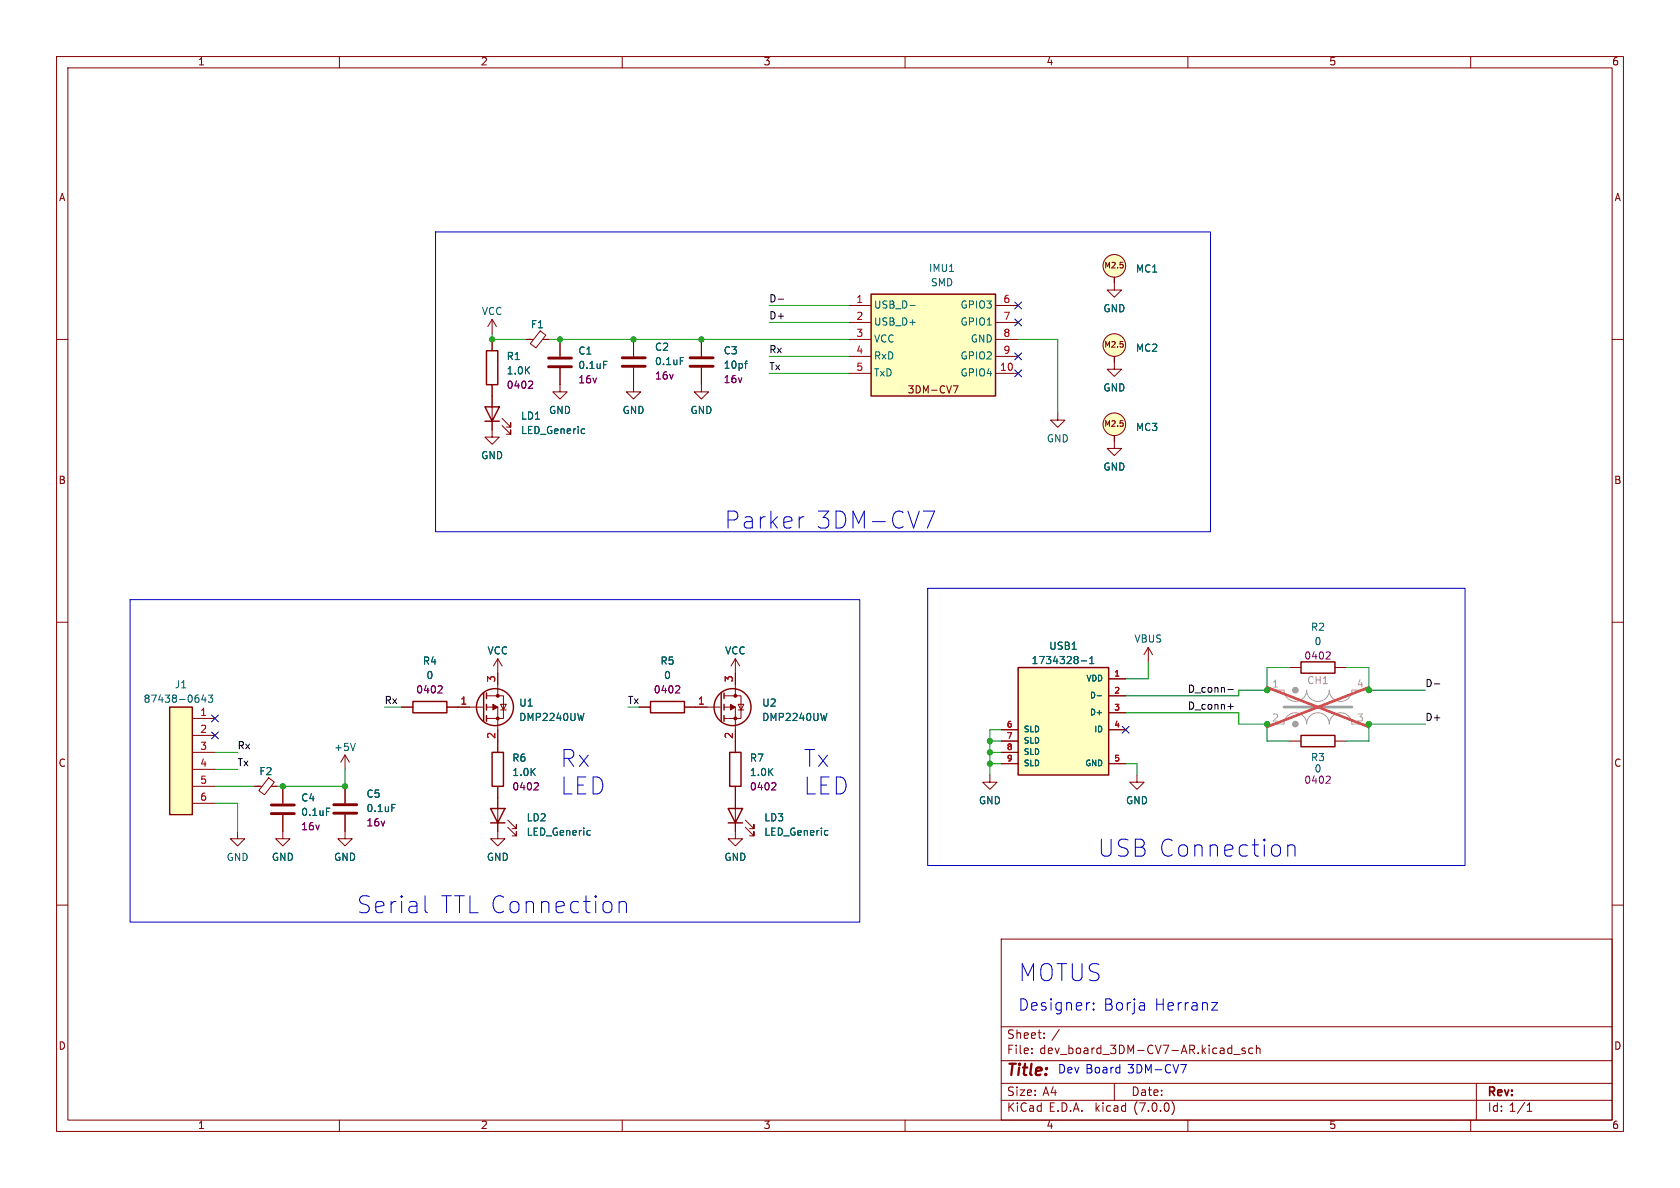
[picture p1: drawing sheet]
<svg xmlns="http://www.w3.org/2000/svg" width="297mm" height="210mm" viewBox="0 0 297 210" stroke-linecap="round" stroke-linejoin="round" font-family="sans-serif">
<g fill="none" stroke="#840000" stroke-width=".18">
<path d="M10 10h277v190h-277zM12 12h273v186h-273zM60 10v2M110 10v2M160 10v2M210 10v2M260 10v2M10 60h2M87 56.5v2.5M87 60v2M87 56.5l-.8 1.2M87 56.5l.8 1.2"/>
<path d="M93 60h1.3M95.5 58.5l1 .8-1.8 2.2-1-.8zM96 60h1M99 60v3M112 60v3M124 60v3M150 60h4M150 54h4M150 57h4M176 60h4M176 54h4M176 57h4"/>
<path d="M197 49v2.3h1.3l-1.3 1.2-1.3-1.2h1.3M285 60h2M87 68v9.3h1.3l-1.3 1.2-1.3-1.2h1.3M88.8 74l1.5 1.5v-.8v.8h-.8M88.8 75.2l1.5 1.6v-.8v.8h-.8M99 65v4.3h1.3l-1.3 1.2-1.3-1.2h1.3M112 65v4.3h1.3l-1.3 1.2-1.3-1.2h1.3M124 65v4.3h1.3l-1.3 1.2-1.3-1.2h1.3M150 66h4M150 63h4M168.5 68.2h.9l-.6 1.3M176 66h4"/>
<path d="M176 63h4M187 73v1.3h1.3l-1.3 1.2-1.3-1.2h1.3M197 77v2.3h1.3l-1.3 1.2-1.3-1.2h1.3M197 63v2.3h1.3l-1.3 1.2-1.3-1.2h1.3M10 110h2M88 116.5v6.5M88 116.5l-.8 1.2M88 116.5l.8 1.2M130 116.5v6.5M130 116.5l-.8 1.2M130 116.5l.8 1.2M203 114.5l-.8 1.2"/>
<path d="M203 114.5v2.5M203 114.5l.8 1.2M228 118h2M236 118h2M285 110h2M34 127h4M34 130h4M34 133h4M34 136h4M34 139h4M45 139h1.3M47.5 137.5l1 .7-1.8 2.3-1-.7z"/>
<path d="M48 139h1M50 139v3M61 133.5l-.8 1.2M61 133.5v2.5M61 139v3M61 133.5l.8 1.2M71 125h2M79 125h6.3M86 125h2v8M86 123h3v4h-3M88 139v9.3h1.3l-1.3 1.2-1.3-1.2h1.3M88.5 124.5h1l-.5 1z"/>
<path d="M88.5 125.5h1M113 125h2M121 125h6.3M128 125h2v8M128 123h3v4h-3M130 139v9.3h1.3l-1.3 1.2-1.3-1.2h1.3M130.5 124.5h1l-.5 1zM130.5 125.5h1M175 137v1.3h1.3l-1.3 1.2-1.3-1.2h1.3M177 133h3M177 129h3M177 135h3"/>
<path d="M177 131h3M196 120h3M196 123h3M196 126h3M196 129h3M196 135h3M201 137v1.3h1.3l-1.3 1.2-1.3-1.2h1.3M228 131h2M236 131h2M10 160h2M34 142h4M42 147v1.3h1.3l-1.3 1.2-1.3-1.2h1.3"/>
<path d="M50 144v4.3h1.3l-1.3 1.2-1.3-1.2h1.3M61 144v4.3h1.3l-1.3 1.2-1.3-1.2h1.3M89.8 145l1.5 1.5v-.8v.8h-.8M89.8 146.2l1.5 1.6v-.8v.8h-.8M131.8 145l1.5 1.5v-.8v.8h-.8M131.8 146.2l1.5 1.6v-.8v.8h-.8M285 160h2M177 166h108v32h-108zM60 198v2M110 198v2M160 198v2M177 194.5h108"/>
<path d="M177 191.5h108M177 187.5h108M177 181.5h108M182.4 186.1v.2M182.4 185.3v.2M184.6 183.4v.2M184.6 182.6v.2M197 191.5v3M207.2 194.7a1.72 1.72 0 0 1 0 2.3M210 198v2M218.1 186.4h1.2M220.1 185.3h-.3l-.3 .2 .1 .2 .5 .1v.4h-.6"/>
<path d="M221.5 185.3h-.5l-.2 .2v.5l.1 .2h.6M222.1 185.4l.2-.1h.4l.1 1M222.1 184.8v1.5M260 198v2M261 191.5v6.5M270 196.5h.8M270 195.4l.4-.4v1.5"/>
<circle cx="197" cy="47" r="2"/>
<circle cx="197" cy="61" r="2"/>
<circle cx="197" cy="75" r="2"/>
</g>
<g fill="#ffffc2" stroke="#ffffc2" stroke-width=".18">
<path d="M30 125h4v19h-4z"/>
<path d="M154 52h22v18h-22z"/>
<path d="M180 118h16v19h-16z"/>
<circle cx="197" cy="47" r="2"/>
<circle cx="197" cy="75" r="2"/>
<circle cx="197" cy="61" r="2"/>
</g>
<path d="M97 64.8h4M97 63.3h4M110 64.7h4.1M110 63.3h4.1M122 64.7h4.1M122 63.3h4.1M48 143.8h4M48 142.3h4M59 143.8h4.1M59 142.2h4.1" fill="none" stroke="#840000" stroke-width=".51"/>
<g fill="none" stroke="#006464" stroke-width=".18">
<path d="M160.9 54h.9M103.2 75.8l.2 .1M103.4 76.6h-.2M106.7 63.9h.6M120.3 63.2h.6M131.6 64.3h.5M132.1 63.8l-.2 .1M191.1 116.8h1M192.7 117.3h.7M192.7 116.4l.3-.4v1.3M36 122.8l-.3 .9h.8M36.3 123.3v.8"/>
<path d="M36.8 122.9h.8l-.4 .5 .3 .1v.5l-.1 .1-.6-.1M62.8 131.4l-.4 1.3M103.2 126.1l-.3 1.3M146.2 126.1l-.3 1.3M194 123h.7M57.7 142.9h.6M69.3 142.2h.6M104.2 146.8l.2 .1M104.4 147.6h-.2M146.2 146.8l.2 .1M146.4 147.6h-.2"/>
</g>
<g fill="none" stroke="#840000" stroke-width=".25">
<path d="M154 52h22v18h-22zM85.7 71.9h2.6l-1.3 2.6zM85.7 74.5h2.6M86 62h2v6h-2zM180 118h16v19h-16zM230 117h6v2h-6zM30 125h4v19h-4zM73 124h6v2h-6zM85.5 122.5v5M86 122.5v1M86 124.5v1M86 126.5v1"/>
<path d="M87 133h2v6h-2zM115 124h6v2h-6zM127.5 122.5v5M128 122.5v1M128 124.5v1M128 126.5v1M129 133h2v6h-2zM230 130h6v2h-6zM86.7 142.9h2.6l-1.3 2.6zM86.7 145.5h2.6M128.7 142.9h2.6l-1.3 2.6zM128.7 145.5h2.6"/>
<circle cx="87.5" cy="125" r="3.3"/>
<circle cx="129.5" cy="125" r="3.3"/>
</g>
<path d="M93.9 67.4l.3 .2-.1 .3-.7 .7h.8M234.9 115.2l.3 .3-.1 .3-.7 .7h.8M77.9 121.2l.3 .3-.1 .3-.7 .7h.8M94.9 138.4l.3 .2-.1 .3-.7 .7h.8M119.9 121.2l.3 .3-.1 .3-.7 .7h.8M136.9 138.4l.3 .2-.1 .3-.7 .7h.8M234.9 137.2l.3 .2-.1 .3-.7 .8h.8" fill="none" stroke="#840084" stroke-width=".18"/>
<g fill="#840000" stroke="#840000" stroke-width=".18">
<path d="M129.1 124.5l.9 .5-.9 .5z"/>
<path d="M87.1 124.5l.9 .5-.9 .5z"/>
<circle cx="130" cy="127" r=".26"/>
<circle cx="130" cy="123" r=".26"/>
<circle cx="88" cy="127" r=".26"/>
<circle cx="88" cy="123" r=".26"/>
</g>
<path d="M224 122h3a2 2 0 0 0 2 2 2 2 0 0 0 2-2M224 128h3a2 2 0 0 1 2-2 2 2 0 0 1 2 2 2 2 0 0 1 2-2 2 2 0 0 1 2 2 2 2 0 0 1 2-2 2 2 0 0 1 2 2h3M231 122a2 2 0 0 0 2 2 2 2 0 0 0 2-2 2 2 0 0 0 2 2 2 2 0 0 0 2-2M239 122h3" fill="none" stroke="#a1a1a1" stroke-width=".18"/>
<g fill="#a1a1a1" stroke="#a1a1a1" stroke-width=".18">
<circle cx="229" cy="128" r=".5"/>
<circle cx="229" cy="122" r=".5"/>
</g>
<path d="M227 125h12" fill="none" stroke="#a1a1a1" stroke-width=".5"/>
<path d="M224 121.5l18 7M242 121.5l-18 7" fill="none" stroke="#eb3a3d" stroke-width=".46"/>
<path d="M137.6 52.9h.9M217.1 124.9h.9M217.1 121.9h.9M253.6 120.9h.9" fill="none" stroke="#0f0f0f" stroke-width=".18"/>
<g fill="none" stroke="#0000c2" stroke-width=".18">
<path d="M77 41h137v53h-137zM142.1 91.3l-.5 .2M163.2 90.3h2l-1.3 3M23 106h129v57h-129zM164 104h95v49h-95zM75.1 158.3v2.6l.2 .3 .3 .1M109.5 159.3v2M109.5 159.6a.74 .74 0 0 1 1.2 .2v1.5M227.7 149.3v2M227.7 149.6a.74 .74 0 0 1 1.2 .2v1.5M192.5 177.2h.2M193.3 178.4l.1 .1-.1 .1"/>
<path d="M193.3 178.4l-.1 .1 .1 .1M193.3 177.3v.2M193.3 178.4v.2M193.3 177.3l.1 .1-.1 .1M193.3 177.3l-.1 .1 .1 .1M214.2 177.2h1.1l-1.1 1.4h1.1M208.7 188.2h1l-.6 1.5"/>
</g>
<g fill="none" stroke="#009600" stroke-width=".18">
<path d="M87 59v1h6M97 60h53M136 54h14M136 57h14M180 60h7v13M136 63h14M136 66h14M203 117v3h-4M228 118h-4v4h-5v1h-20M238 118h4v4h10M38 139h7M38 133h4"/>
<path d="M38 136h4M61 136v3h-12M68 125h3M175 131h2M175 133h2M175 135h2M177 129h-2v8M199 126h20v2h5v3h4M199 135h2v2M252 128h-10v3h-4M38 142h4v5"/>
</g>
<g fill="none" stroke="#000084" stroke-width=".18">
<path d="M179.4 56.4l1.2 1.2M179.4 53.4l1.2 1.2M180.6 56.4l-1.2 1.2M180.6 53.4l-1.2 1.2M179.4 62.4l1.2 1.2M179.4 65.4l1.2 1.2M180.6 62.4l-1.2 1.2M180.6 65.4l-1.2 1.2M37.4 126.4l1.2 1.2M37.4 129.4l1.2 1.2M38.6 126.4l-1.2 1.2M38.6 129.4l-1.2 1.2"/>
<path d="M198.4 128.4l1.2 1.2M199.6 128.4l-1.2 1.2"/>
</g>
<g fill="#009600" stroke="#009600" stroke-width=".18">
<circle cx="87" cy="60" r=".46"/>
<circle cx="99" cy="60" r=".46"/>
<circle cx="124" cy="60" r=".46"/>
<circle cx="112" cy="60" r=".46"/>
<circle cx="175" cy="135" r=".46"/>
<circle cx="175" cy="133" r=".46"/>
<circle cx="175" cy="131" r=".46"/>
<circle cx="224" cy="122" r=".46"/>
<circle cx="224" cy="128" r=".46"/>
<circle cx="242" cy="122" r=".46"/>
<circle cx="242" cy="128" r=".46"/>
<circle cx="61" cy="139" r=".46"/>
<circle cx="50" cy="139" r=".46"/>
</g>
<g font-size="4.2" fill="#0000c2">
<text x="128" y="94">Parker</text>
<text x="144" y="94">3DM-CV7</text>
<text x="99" y="136.1">Rx</text>
<text x="142" y="136.1">Tx</text>
<text x="99" y="141">LED</text>
<text x="142" y="141">LED</text>
<text x="194" y="152">USB Connection</text>
<text x="63" y="162">Serial</text>
<text x="77.6" y="162">TTL Connection</text>
<text x="180" y="174">MOTUS</text>
</g>
<g font-size="2.8" fill="#0000c2">
<text x="180" y="179">Designer:</text>
<text x="195" y="179">Borja</text>
<text x="204" y="179">Herranz</text>
</g>
<text font-size="2.8" fill="#840000" x="178" y="190.8">Title:</text>
<g font-size="2.1" fill="#840000">
<text x="178" y="183.9">Sheet:</text>
<text x="185.9" y="183.9">/</text>
<text x="178" y="186.6">File:</text>
<text x="183.8" y="186.6">dev_board_3DM-CV7-AR.kicad_sch</text>
<text x="178" y="196.8">KiCad</text>
<text x="178" y="194">Size:</text>
<text x="184.3" y="194">A4</text>
<text x="185.4" y="196.8">E.D.A.</text>
<text x="193.7" y="196.8">kicad</text>
<text x="200" y="194">Date:</text>
<text x="200.6" y="196.8">(7.0.0)</text>
<text x="263" y="194.2">Rev:</text>
<text x="263" y="196.8">Id: 1/1</text>
</g>
<g font-size="2.1" fill="#0000c2">
<text x="187" y="190">Dev Board</text>
<text x="199.4" y="190">3DM-CV7</text>
</g>
<g font-size="1.8" fill="#840000">
<text x="35" y="11.8">1</text>
<text x="85" y="11.8">2</text>
<text x="135" y="11.8">3</text>
<text x="185" y="11.8">4</text>
<text x="235" y="11.8">5</text>
<text x="285" y="11.8">6</text>
<text x="10.4" y="35.8">A</text>
<text x="285.4" y="35.8">A</text>
<text x="160.4" y="69.8">3DM-CV7</text>
<text x="10.3" y="85.8">B</text>
<text x="285.3" y="85.8">B</text>
<text x="10.3" y="135.8">C</text>
<text x="285.3" y="135.8">C</text>
<text x="10.3" y="185.8">D</text>
<text x="285.3" y="185.8">D</text>
<text x="35" y="199.8">1</text>
<text x="85" y="199.8">2</text>
<text x="135" y="199.8">3</text>
<text x="185" y="199.8">4</text>
<text x="235" y="199.8">5</text>
<text x="285" y="199.8">6</text>
</g>
<g font-size="1.8" fill="#0f0f0f">
<text x="136" y="53.7">D-</text>
<text x="136" y="56.7">D+</text>
<text x="136" y="62.7">Rx</text>
<text x="136" y="65.7">Tx</text>
<text x="68" y="124.7">Rx</text>
<text x="210" y="125.7">D_conn+</text>
<text x="210" y="122.7">D_conn-</text>
<text x="252" y="121.7">D-</text>
<text x="252" y="127.7">D+</text>
<text x="42" y="132.7">Rx</text>
<text x="42" y="135.7">Tx</text>
</g>
<g font-size="1.8" fill="#a90000">
<text x="151.3" y="53.7">1</text>
<text x="177.3" y="53.7">6</text>
<text x="151.3" y="56.7">2</text>
<text x="151.3" y="59.7">3</text>
<text x="177.3" y="56.7">7</text>
<text x="177.3" y="59.7">8</text>
<text x="151.3" y="62.7">4</text>
<text x="151.3" y="65.7">5</text>
<text x="176.7" y="65.7">10</text>
<text x="177.3" y="62.7">9</text>
<text x="81.3" y="124.7">1</text>
<text x="87.7" y="120.7" transform="rotate(-90 87.7 120.7)">3</text>
<text x="123.3" y="124.7">1</text>
<text x="129.7" y="120.7" transform="rotate(-90 129.7 120.7)">3</text>
<text x="35.3" y="126.7">1</text>
<text x="35.3" y="129.7">2</text>
<text x="87.7" y="130.7" transform="rotate(-90 87.7 130.7)">2</text>
<text x="129.7" y="130.7" transform="rotate(-90 129.7 130.7)">2</text>
<text x="35.3" y="132.7">3</text>
<text x="35.3" y="135.7">4</text>
<text x="35.3" y="138.7">5</text>
<text x="35.3" y="141.7">6</text>
</g>
<g font-size="1.8" fill="#006464">
<text x="164.2" y="48.3">IMU1</text>
<text x="164.5" y="50.9">SMD</text>
<text x="200.7" y="48.5">MC1</text>
<text x="85.1" y="56">VCC</text>
<text x="93.8" y="58.3">F1</text>
<text x="154.5" y="54.8">USB_D-</text>
<text x="154.5" y="57.8">USB_D+</text>
<text x="169.7" y="54.8">GPIO3</text>
<text x="169.7" y="57.8">GPIO1</text>
<text x="195" y="55.5">GND</text>
<text x="89.5" y="63.9">R1</text>
<text x="102.2" y="63">C1</text>
<text x="102.2" y="65.5">0.1uF</text>
<text x="115.7" y="62.3">C2</text>
<text x="115.7" y="64.8">0.1uF</text>
<text x="127.9" y="62.9">C3</text>
<text x="127.9" y="65.5">10pf</text>
<text x="154.5" y="60.8">VCC</text>
<text x="154.5" y="63.8">RxD</text>
<text x="169.7" y="63.8">GPIO2</text>
<text x="171.5" y="60.8">GND</text>
<text x="200.7" y="62.5">MC2</text>
<text x="89.5" y="66.5">1.0K</text>
<text x="154.5" y="66.8">TxD</text>
<text x="169.7" y="66.8">GPIO4</text>
<text x="195" y="69.5">GND</text>
<text x="92" y="77">LED_Generic</text>
<text x="92" y="74.5">LD1</text>
<text x="97" y="73.5">GND</text>
<text x="110" y="73.5">GND</text>
<text x="122" y="73.5">GND</text>
<text x="200.7" y="76.5">MC3</text>
<text x="85" y="81.5">GND</text>
<text x="185" y="78.5">GND</text>
<text x="195" y="83.5">GND</text>
<text x="200.5" y="113.9">VBUS</text>
<text x="231.7" y="111.8">R2</text>
<text x="74.7" y="117.8">R4</text>
<text x="86.1" y="116">VCC</text>
<text x="116.7" y="117.8">R5</text>
<text x="128.1" y="116">VCC</text>
<text x="182.3" y="117.7">1734328-1</text>
<text x="185.4" y="115.1">USB1</text>
<text x="232.3" y="114.3">0</text>
<text x="25.3" y="124.5">87438-0643</text>
<text x="30.8" y="122">J1</text>
<text x="75.3" y="120.3">0</text>
<text x="91.7" y="125.2">U1</text>
<text x="117.3" y="120.3">0</text>
<text x="134.7" y="125.2">U2</text>
<text x="91.7" y="127.7">DMP2240UW</text>
<text x="134.7" y="127.7">DMP2240UW</text>
<text x="45.8" y="137.3">F2</text>
<text x="59" y="133">+5V</text>
<text x="90.5" y="134.9">R6</text>
<text x="90.5" y="137.5">1.0K</text>
<text x="132.5" y="134.9">R7</text>
<text x="132.5" y="137.5">1.0K</text>
<text x="231.7" y="134.8">R3</text>
<text x="53.2" y="142">C4</text>
<text x="64.7" y="141.3">C5</text>
<text x="64.7" y="143.8">0.1uF</text>
<text x="173" y="142.5">GND</text>
<text x="199" y="142.5">GND</text>
<text x="53.2" y="144.5">0.1uF</text>
<text x="93" y="148">LED_Generic</text>
<text x="93" y="145.5">LD2</text>
<text x="135" y="145.5">LD3</text>
<text x="135" y="148">LED_Generic</text>
<text x="40" y="152.5">GND</text>
<text x="48" y="152.5">GND</text>
<text x="59" y="152.5">GND</text>
<text x="86" y="152.5">GND</text>
<text x="128" y="152.5">GND</text>
</g>
<g font-size="1.8" fill="#840084">
<text x="89.5" y="69">0402</text>
<text x="102.2" y="68">16v</text>
<text x="115.7" y="67.4">16v</text>
<text x="127.9" y="68">16v</text>
<text x="230.5" y="116.9">0402</text>
<text x="73.5" y="122.9">0402</text>
<text x="115.5" y="122.9">0402</text>
<text x="232.3" y="136.8">0</text>
<text x="90.5" y="140">0402</text>
<text x="132.5" y="140">0402</text>
<text x="230.5" y="138.8">0402</text>
<text x="53.2" y="147">16v</text>
<text x="64.7" y="146.4">16v</text>
</g>
<text font-size="1.8" fill="#009600" x="111" y="124.7">Tx</text>
<g font-size="1.8" fill="#aaa">
<text x="224.8" y="121.7">1</text>
<text x="239.8" y="121.7">4</text>
<text x="224.8" y="127.7">2</text>
<text x="239.8" y="127.7">3</text>
</g>
<text font-size="1.8" fill="#989898" x="231" y="121.2">CH1</text>
<g font-size="1.4" fill="#840000">
<text x="195.1" y="47.7">M2.5</text>
<text x="195.1" y="61.7">M2.5</text>
<text x="195.1" y="75.7">M2.5</text>
</g>
<g font-size="1.4" fill="#a90000">
<text x="196.9" y="119.7">1</text>
<text x="196.9" y="122.7">2</text>
<text x="196.9" y="125.7">3</text>
<text x="177.9" y="128.7">6</text>
<text x="177.9" y="130.7">7</text>
<text x="196.9" y="128.7">4</text>
<text x="177.9" y="132.7">8</text>
<text x="177.9" y="134.7">9</text>
<text x="196.9" y="134.7">5</text>
</g>
<g font-size="1.4" fill="#006464">
<text x="191.9" y="120.7">VDD</text>
<text x="192.5" y="123.7">D-</text>
<text x="181" y="129.7">SLD</text>
<text x="181" y="131.7">SLD</text>
<text x="192.5" y="126.7">D+</text>
<text x="193.3" y="129.7">ID</text>
<text x="181" y="133.7">SLD</text>
<text x="181" y="135.7">SLD</text>
<text x="191.7" y="135.7">GND</text>
</g>
</svg>
